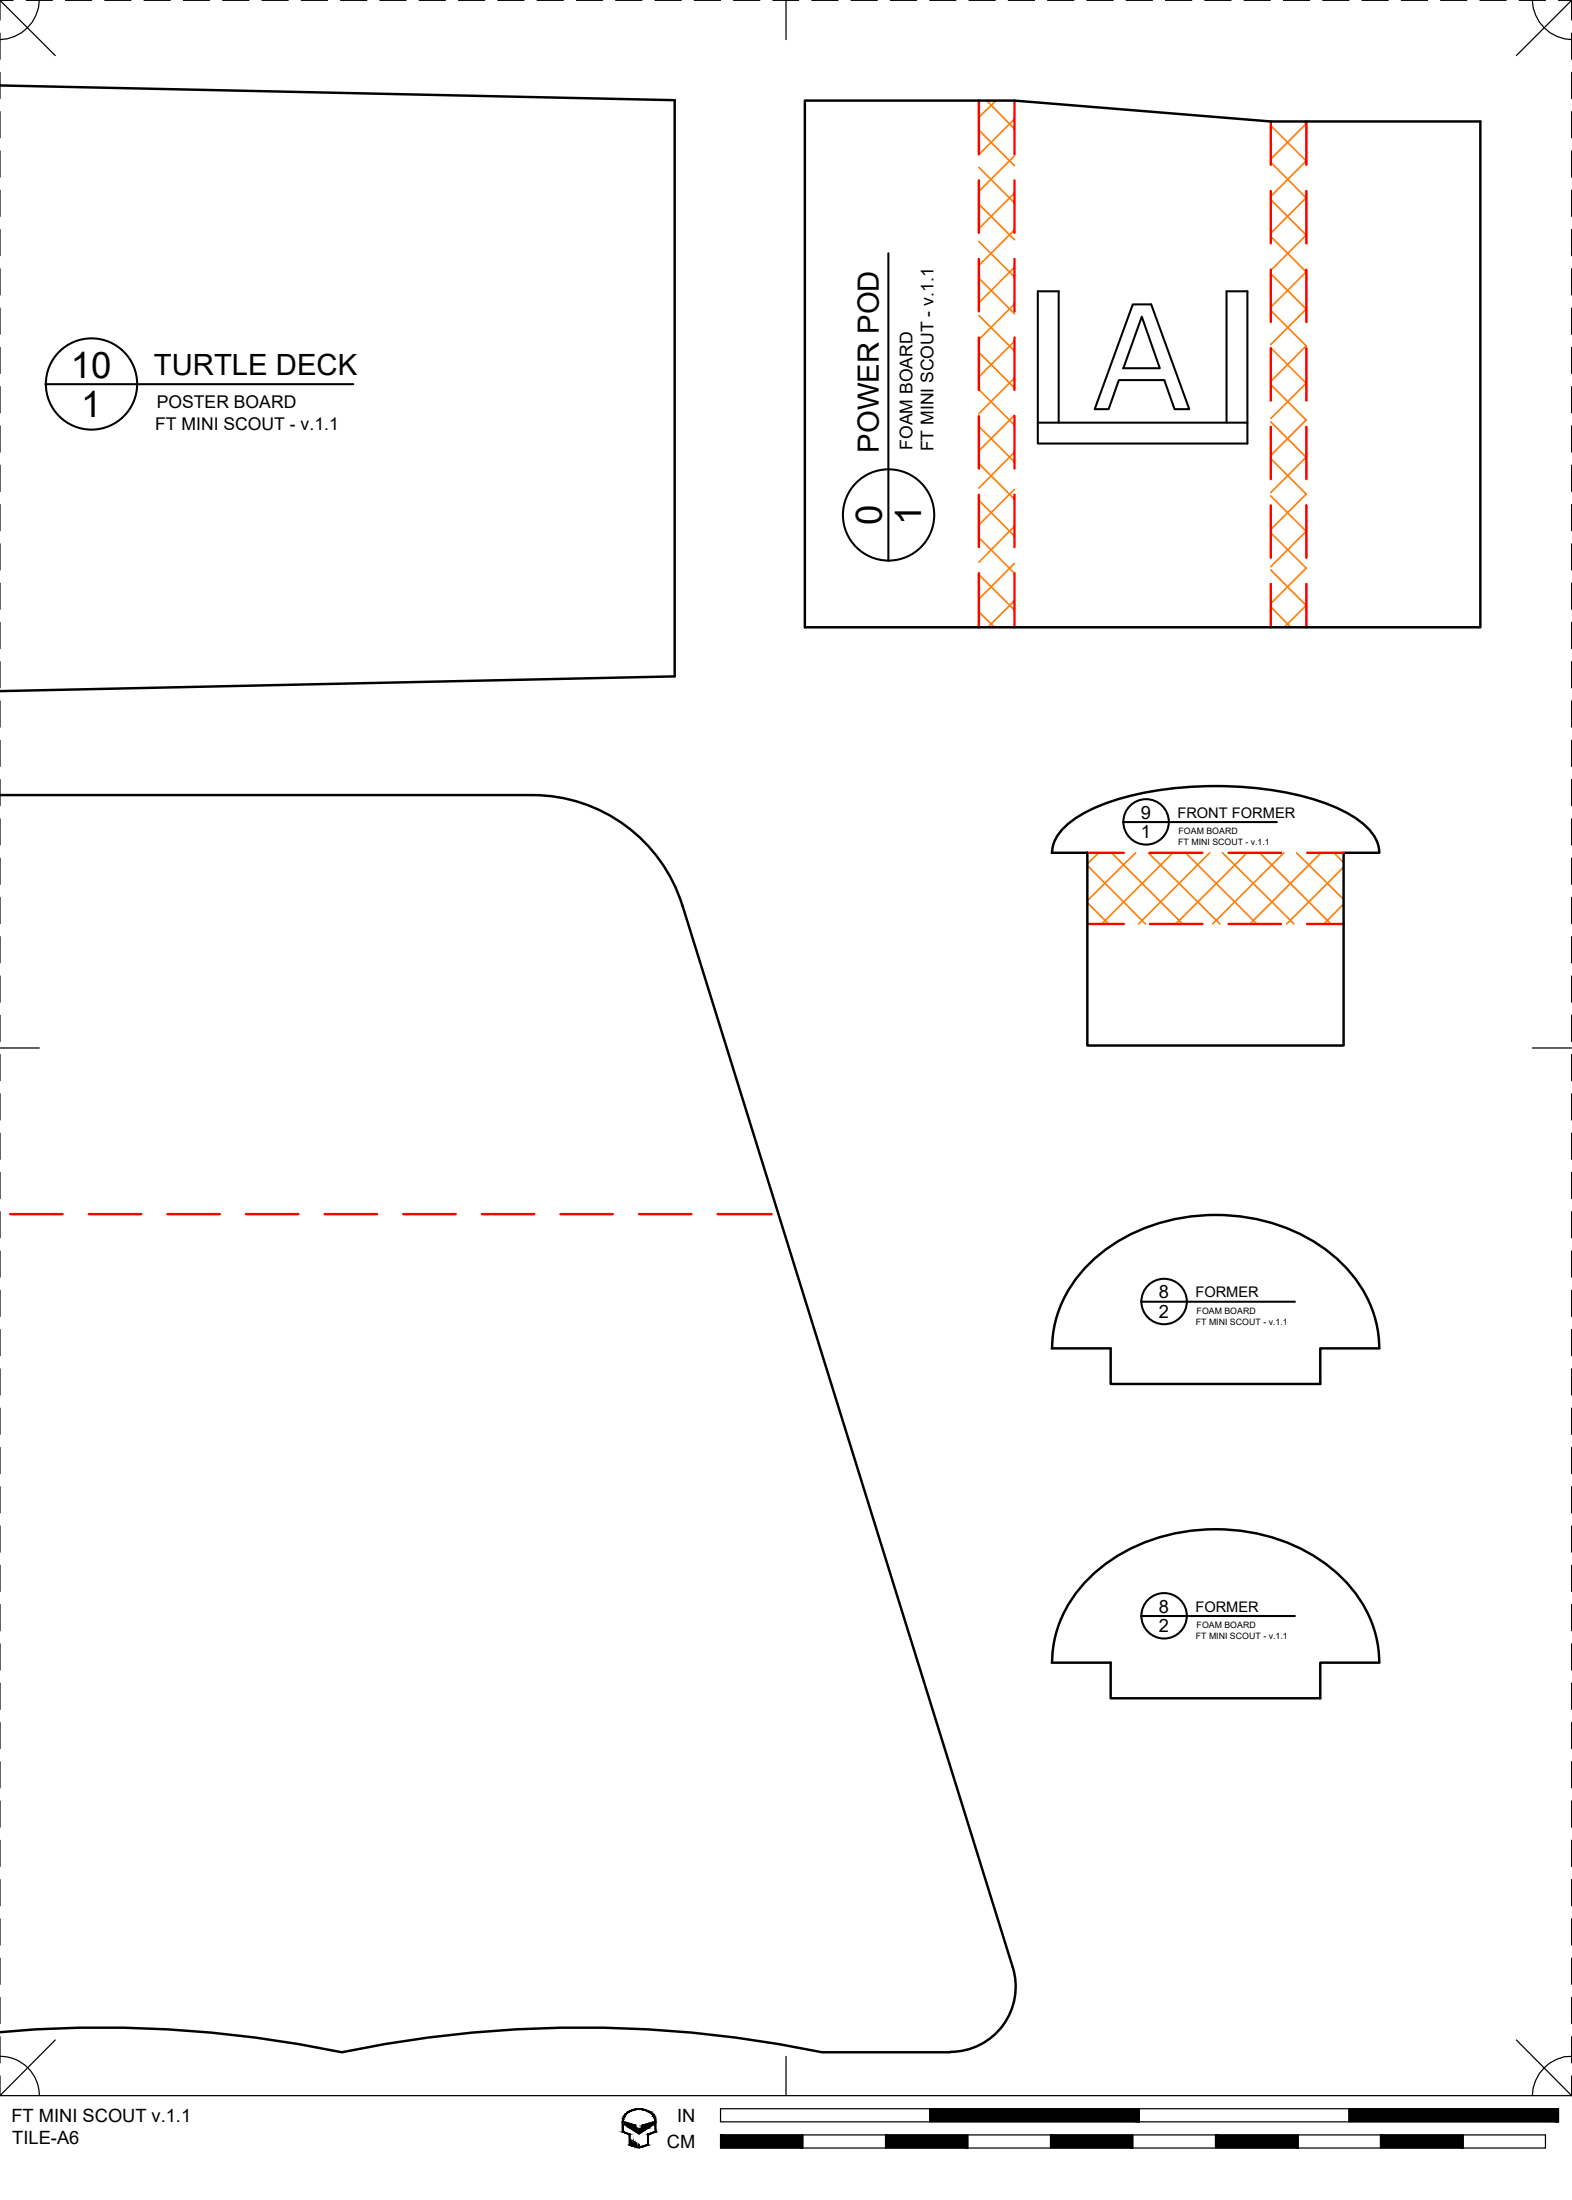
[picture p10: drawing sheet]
<svg xmlns="http://www.w3.org/2000/svg" width="190mm" height="267mm" viewBox="0 0 190 267" stroke-linecap="round" stroke-linejoin="round" font-family="sans-serif">
<!-- layer: 01 CUT -->
<path d="M0 10.4l81.8 1.7v69.9l-81.8 1.8M97.5 12.2h25.4l31.1 2.5h25.4v61.3h-81.9zM0 96.4h64.5M64.5 96.4a19 19 0 0 1 18.2 13.4M82.7 109.8l40 128.7M127.5 103.4a4.6 4.6 0 0 1 1.8-3.4 19 19 0 0 1 8-3.6 45.4 45.4 0 0 1 21.7 .4 14.7 14.7 0 0 1 7.1 4l.6 .8 .3 .9 .1 .9h-4.3v23.3h-31v-23.3h-4.3M127.5 163.4a14.9 14.9 0 0 1 6.5-11.9 23.3 23.3 0 0 1 26.7 0 15.1 15.1 0 0 1 6.4 12h-7.1v4.3h-25.4v-4.3h-7.1M127.5 201.6h7.1v4.3h25.4v-4.3h7.1M127.5 201.5a14.9 14.9 0 0 1 6.5-11.9 23.3 23.3 0 0 1 26.7 0 15.1 15.1 0 0 1 6.4 11.9M122.7 238.5a7.9 7.9 0 0 1-7.5 10.2M0 246.4a140.9 140.9 0 0 1 41.4 2.4 142.5 142.5 0 0 1 58.2 0h15.5" fill="none" stroke="#000" stroke-width=".3"/>
<!-- layer: 06 CAVITY -->
<g fill="none" stroke="#ff7f00" stroke-width=".2">
<path d="M118.6 15.8l4.3 4.3M119.6 12.2l3.3 3.4M120.7 12.2l-2.1 2M122.9 14.4l-4.3 4.3M122.9 18.9l-4.3 4.3M154 19.7l4.3 4.3M154 15.2l4.3 4.3M154.1 14.7l-.1 .1M158 14.7l.3 .3M158.3 15l-4.3 4.3M158.3 19.5l-4.3 4.3M118.6 38.2l4.3 4.4"/>
<path d="M118.6 33.7l4.3 4.3M118.6 29.3l4.3 4.3M118.6 24.7l4.3 4.4M118.6 20.3l4.3 4.3M122.9 23.4l-4.3 4.3M122.9 27.9l-4.3 4.3M122.9 32.4l-4.3 4.3M122.9 36.9l-4.3 4.3M154 37.6l4.3 4.4M154 33.2l4.3 4.3M154 28.7l4.3 4.3M154 24.2l4.3 4.3"/>
<path d="M158.3 32.9l-4.3 4.3M158.3 37.4l-4.3 4.4M158.3 24l-4.3 4.3M158.3 28.5l-4.3 4.3M118.6 56.2l4.3 4.3M118.6 51.7l4.3 4.3M118.6 47.2l4.3 4.3M118.6 42.7l4.3 4.3M122.9 41.4l-4.3 4.3M122.9 45.8l-4.3 4.3M122.9 50.3l-4.3 4.4M122.9 54.8l-4.3 4.4"/>
<path d="M122.9 59.3l-4.3 4.3M154 55.6l4.3 4.3M154 51.1l4.3 4.4M154 46.6l4.3 4.3M154 42.2l4.3 4.3M158.3 41.9l-4.3 4.3M158.3 46.4l-4.3 4.3M158.3 50.9l-4.3 4.3M158.3 55.4l-4.3 4.3M158.3 59.9l-4.3 4.3M118.6 74.2l1.9 1.8M118.6 69.6l4.3 4.4"/>
<path d="M118.6 65.2l4.3 4.3M118.6 60.7l4.3 4.3M122.9 63.8l-4.3 4.4M122.9 68.3l-4.3 4.3M122.9 72.8l-3.2 3.2M154 73.6l2.4 2.4M154 69.1l4.3 4.3M154 64.6l4.3 4.3M154 60.1l4.3 4.3M158.3 64.4l-4.3 4.3M158.3 68.9l-4.3 4.3M158.3 73.4l-2.7 2.6"/>
<path d="M131.8 109.4l2.5 2.6M131.8 104.9l7 7.1M133.2 103.4l-1.4 1.3M134.7 103.4l8.6 8.6M137.6 103.4l-5.8 5.8M139.2 103.4l8.6 8.6M142.1 103.4l-8.6 8.6M143.7 103.4l8.6 8.6M146.6 103.4l-8.6 8.6M148.1 103.4l8.7 8.6M151.1 103.4l-8.6 8.6M152.7 103.4l8.6 8.6"/>
<path d="M155.6 103.4l-8.7 8.6M157.1 103.4l5.7 5.6M160.1 103.4l-8.6 8.6M161.6 103.4l1.2 1.2M162.8 105.1l-6.9 6.9M162.8 109.6l-2.4 2.4"/>
</g>
<!-- layer: 02 SCORE -->
<g fill="none" stroke="#f00" stroke-width=".3">
<path d="M118.6 12.2v6.5M122.9 12.2v6.5M154 14.7v5.3M158.3 14.7v5.3M118.6 21.9v6.3M118.6 31.4v6.3M122.9 21.9v6.3M122.9 31.4v6.3M154 23.2v6.3M154 32.7v6.3M158.3 23.2v6.3M158.3 32.7v6.3"/>
<path d="M118.6 40.9v6.4M118.6 50.4v6.4M118.6 60v6.3M122.9 40.9v6.4M122.9 50.4v6.4M122.9 60v6.3M154 42.2v6.4M154 51.7v6.4M158.3 42.2v6.4M158.3 51.7v6.4M118.6 69.5v6.5M122.9 69.5v6.5"/>
<path d="M154 61.3v6.3M154 70.8v5.2M158.3 61.3v6.3M158.3 70.8v5.2M131.8 112h4.4M131.8 103.4h4.4M139.4 112h6.3M139.4 103.4h6.3M148.9 112h6.3M148.9 103.4h6.3M158.4 112h4.4M158.4 103.4h4.4"/>
<path d="M1.2 147.2h6.4M10.8 147.2h6.3M20.3 147.2h6.3M29.8 147.2h6.4M39.3 147.2h6.4M48.9 147.2h6.3M58.4 147.2h6.3M67.9 147.2h6.4M77.4 147.2h6.4M87 147.2h6.5"/>
</g>
<!-- layer: 23 NOTES -->
<g fill="none" stroke="#000" stroke-width=".25">
<path d="M107.7 30.7v37.3M137.3 36.9h2.2l4.6 12.7h-1.8l-1.2-3.5h-5.5l-1.3 3.5h-1.6zM138.4 38.4l2.1 6.2h-4.4zM5.5 46.6h37.3M125.8 51.2h25.4M128.3 51.2v-15.9h-2.5v18.5h25.4v-18.5h-2.6v15.9M136.1 99.7h18.6M138.3 157.8h18.6M138.3 195.9h18.6"/>
<circle cx="11.1" cy="46.6" r="5.5"/>
<circle cx="107.7" cy="62.4" r="5.5"/>
<circle cx="138.9" cy="99.6" r="2.75"/>
<circle cx="141.1" cy="157.8" r="2.75"/>
<circle cx="141.1" cy="195.9" r="2.75"/>
</g>
<!-- layer: 22 TILED -->
<g fill="#000" stroke="#000" stroke-width=".12">
<path d="M75.7 257.2l1.1 .4h-1.1zM76.4 258h2.1l-1.1 .7zM77 255.6h.8zM78 257.6l1.2-.4v.4zM77 260.3h.8l-.4 .1z"/>
<path d="M75.4 257.2l.1 1.2v-1.2zM75.4 257.2l.1 1.2h-.1z"/>
<path d="M75.4 258.4l.3 .1zM75.4 258.4l.3 .1z"/>
<path d="M75.5 256.9h.1zM75.5 256.9h.1z"/>
<path d="M75.5 256.9v.3l.1-.3zM75.5 256.9v.3h-.1z"/>
<path d="M75.6 256.6v.3l.1-.3zM75.6 256.6v.3h-.1z"/>
<path d="M75.6 256.6h.1zM75.6 256.6h.1z"/>
<path d="M75.4 258.5l1 .2-.7-.2zM75.4 258.5l1 .2h-.3z"/>
<path d="M75.7 256.4v.2l.1-.2zM75.7 256.4v.2h-.1z"/>
<path d="M75.8 256.3v.1l.1-.1zM75.8 256.3v.1h-.1z"/>
<path d="M75.9 256.2v.1l.1-.1zM75.8 256.3l.1-.1v.1z"/>
<path d="M76 256.1v.1l.2-.1zM76 256.1v.1h-.1z"/>
<path d="M76.1 256l.1 .1 .1-.1zM76.1 256l.1 .1h-.2z"/>
<path d="M76.1 258.7l.3 .1zM76.1 258.7l.3 .1z"/>
<path d="M76.3 258.8l.1 1.2v-1.2zM76.3 258.8l.1 1.2h-.1z"/>
<path d="M76.3 255.9v.1l.2-.1zM76.1 256l.2-.1v.1z"/>
<path d="M76.4 255.9h.2zM76.3 255.9h.2z"/>
<path d="M76.5 259.5l.1 .5v-.5zM76.5 259.5l.1 .5h-.1z"/>
<path d="M75.7 257.6h1.3zM75.7 257.6h1.3z"/>
<path d="M76.6 255.8v.1l.3-.1zM76.4 255.9l.2-.1v.1z"/>
<path d="M76.8 259.6l.1 .5v-.5zM76.8 259.6l.1 .5h-.1z"/>
<path d="M75.8 257.6l1.2 .2v-.2zM75.8 257.6l1.2 .2h-.9z"/>
<path d="M76.1 257.8l1.1 .2-.2-.2zM76.1 257.8l1.1 .2h-.8z"/>
<path d="M76.6 255.7h.5zM76.6 255.7l.3 .1h-.3z"/>
<path d="M77 259.8l.1 .4v-.4zM77 259.8l.1 .4h-.1z"/>
<path d="M76.7 255.7h.5zM76.6 255.7h.5z"/>
<path d="M77.3 260l.1 .2v-.2zM77.3 260l.1 .2h-.1z"/>
<path d="M77 255.6l1.1 .1-.3-.1zM76.7 255.7l.3-.1 1.1 .1z"/>
<path d="M77.6 255.7h.6zM77.6 255.7h.6z"/>
<path d="M77.7 255.7l.6 .1zM77.7 255.7l.6 .1z"/>
<path d="M78 255.8l.5 .1zM78 255.8l.5 .1z"/>
<path d="M78.3 255.9h.2zM78.3 255.9h.2z"/>
<path d="M78.3 255.9l.5 .1zM78.3 255.9l.5 .1z"/>
<path d="M78.5 258.8l.1 1.2v-1.2zM78.5 258.8l.1 1.2h-.1z"/>
<path d="M78.6 256l.3 .1-.1-.1zM78.6 256l.3 .1h-.2z"/>
<path d="M78.5 258.7l.1 .1 .2-.1zM78.5 258.7l.1 .1h-.1z"/>
<path d="M77.8 257.8l.7 .2 .3-.2zM77.8 257.8l.7 .2h-.9z"/>
<path d="M78.7 256.1l.3 .1-.1-.1zM78.7 256.1l.3 .1z"/>
<path d="M78.9 256.2l.2 .1zM78.9 256.2l.2 .1z"/>
<path d="M77.8 257.6l1 .2 .3-.2zM77.8 257.6l1 .2h-1z"/>
<path d="M79 256.3l.2 .1-.1-.1zM79 256.3l.2 .1z"/>
<path d="M79.1 256.4l.2 .2-.1-.2zM79.1 256.4l.2 .2h-.1z"/>
<path d="M78 257.6h1.2zM77.8 257.6h1.3z"/>
<path d="M79.2 256.6h.1zM79.2 256.6h.1z"/>
<path d="M79.2 256.6l.2 .3-.1-.3zM79.2 256.6l.2 .3h-.1z"/>
<path d="M79.3 256.9h.1zM79.3 256.9h.1z"/>
<path d="M79.3 256.9l.2 .3-.1-.3zM79.3 256.9l.2 .3h-.1z"/>
<path d="M79.4 257.2l.1 1.2v-1.2zM79.4 257.2l.1 1.2h-.1z"/>
<path d="M79.4 258.4l.1 .1zM79.2 258.5h.3z"/>
<path d="M78.8 258.7l.7-.2h-.3zM78.5 258.7l.7-.2-.4 .2z"/>
<path d="M87.3 258.8l10 1.6v-1.6zM87.3 258.8l10 1.6h-10z"/>
<path d="M107.3 258.8l10 1.6v-1.6zM107.3 258.8l10 1.6h-10z"/>
<path d="M127.3 258.8l10 1.6v-1.6zM127.3 258.8l10 1.6h-10z"/>
<path d="M112.7 255.6l25.4 1.6v-1.6zM112.7 255.6l25.4 1.6h-25.4z"/>
<path d="M147.3 258.8l10 1.6v-1.6zM147.3 258.8l10 1.6h-10z"/>
<path d="M167.3 258.8l10 1.6v-1.6zM167.3 258.8l10 1.6h-10z"/>
<path d="M163.5 255.6l25.4 1.6v-1.6zM163.5 255.6l25.4 1.6h-25.4z"/>
<path d="M76.3 260h.1zM76.3 260h.1z"/>
<path d="M76.5 260h.1zM76.5 260h.1z"/>
<path d="M76.3 260h.2zM76.3 260h.2z"/>
<path d="M76.3 260l.3 .1zM76.3 260l.3 .1zM76.3 260.1h.3zM76.3 260.1h.3z"/>
<path d="M76.3 260.1h.3zM76.3 260.1h.3z"/>
<path d="M76.3 260.1h.5zM76.3 260.1h.5z"/>
<path d="M76.8 260.1h.1zM76.8 260.1h.1z"/>
<path d="M76.4 260.1l.5 .1zM76.4 260.1l.5 .1z"/>
<path d="M76.5 260.2h.5zM76.5 260.2h.5z"/>
<path d="M77 260.2h.1zM77 260.2h.1z"/>
<path d="M76.7 260.2h.4zM76.7 260.2h.4z"/>
<path d="M76.8 260.2l.5 .1zM76.8 260.2l.5 .1z"/>
<path d="M77.3 260.2l.1 .1zM77.3 260.2l.1 .1z"/>
<path d="M76.9 260.3h.5zM76.9 260.3h.5z"/>
<path d="M77.5 260.3h.4zM77.4 260.3h.4z"/>
<path d="M78.5 260l.1 .1zM78.2 260.1h.4z"/>
<path d="M77.9 260.3l.7-.2h-.4zM77.5 260.3l.7-.2-.3 .2z"/>
</g>
<g fill="none" stroke="#000" stroke-width=".15">
<path d="M0 0h1.6M0 0v2.4M0 4v3.2M0 8.8v3.1M0 13.5v3.2M0 18.3v3.2M0 0l6.7 6.7M3.2 0h3.2M4.8 0a4.9 4.9 0 0 1-4.8 4.8M7.9 0h3.2M12.7 0h3.2M17.5 0h3.1"/>
<path d="M22.2 0h3.2M27 0h3.2M31.8 0h3.1M36.5 0h3.2M41.3 0h3.2M46 0h3.2M50.8 0h3.2M55.6 0h3.1M60.3 0h3.2M65.1 0h3.2M69.9 0h3.1M74.6 0h3.2"/>
<path d="M79.4 0h3.2M84.1 0h3.2M88.9 0h3.2M93.7 0h3.1M95.3 0v4.8M98.4 0h3.2M103.1 0h3.2M107.9 0h3.2M112.7 0h3.1M117.4 0h3.2M122.2 0h3.2M127 0h3.1"/>
<path d="M131.7 0h3.2M136.5 0h3.2M141.2 0h3.2M146 0h3.2M150.8 0h3.1M155.5 0h3.2M160.3 0h3.2M165.1 0h3.1M169.8 0h3.2M174.6 0h3.2M179.3 0h3.2M184.1 0h3.2"/>
<path d="M185.7 0a4.9 4.9 0 0 0 4.8 4.8M188.9 0h1.6M190.5 0v2.4M190.5 4v3.2M190.5 8.8v3.1M190.5 13.5v3.2M190.5 18.3v3.2M190.5 0l-6.7 6.7M0 23.1v3.1M0 27.8v3.2M0 32.6v3.2M0 37.3v3.2"/>
<path d="M190.5 23.1v3.1M190.5 27.8v3.2M190.5 32.6v3.2M190.5 37.3v3.2M0 42.1v3.2M0 46.9v3.1M0 51.6v3.2M0 56.4v3.2M190.5 42.1v3.2M190.5 46.9v3.1M190.5 51.6v3.2M190.5 56.4v3.2"/>
<path d="M0 61.2v3.1M0 65.9v3.2M0 70.7v3.2M0 75.4v3.2M190.5 61.2v3.1M190.5 65.9v3.2M190.5 70.7v3.2M190.5 75.4v3.2M0 80.2v3.2M0 85v3.1M0 89.7v3.2M0 94.5v3.2"/>
<path d="M0 99.3v3.1M190.5 80.2v3.2M190.5 85v3.1M190.5 89.7v3.2M190.5 94.5v3.2M190.5 99.3v3.1M0 104v3.2M0 108.8v3.2M0 113.6v3.1M0 118.3v3.2M190.5 104v3.2M190.5 108.8v3.2"/>
<path d="M190.5 113.6v3.1M190.5 118.3v3.2M0 127h4.8M0 123.1v3.2M0 127.8v3.2M0 132.6v3.2M0 137.4v3.1M185.7 127h4.8M190.5 123.1v3.2M190.5 127.8v3.2M190.5 132.6v3.2M190.5 137.4v3.1"/>
<path d="M0 142.1v3.2M0 146.9v3.2M0 151.7v3.1M0 156.4v3.2M190.5 142.1v3.2M190.5 146.9v3.2M190.5 151.7v3.1M190.5 156.4v3.2M0 161.2v3.2M0 165.9v3.2M0 170.7v3.2M0 175.5v3.1"/>
<path d="M190.5 161.2v3.2M190.5 165.9v3.2M190.5 170.7v3.2M190.5 175.5v3.1M0 180.2v3.2M0 185v3.2M0 189.8v3.1M0 194.5v3.2M0 199.3v3.2M190.5 180.2v3.2M190.5 185v3.2M190.5 189.8v3.1"/>
<path d="M190.5 194.5v3.2M190.5 199.3v3.2M0 204v3.2M0 208.8v3.2M0 213.6v3.1M0 218.3v3.2M190.5 204v3.2M190.5 208.8v3.2M190.5 213.6v3.1M190.5 218.3v3.2M0 223.1v3.2M0 227.9v3.1"/>
<path d="M0 232.6v3.2M0 237.4v3.2M190.5 223.1v3.2M190.5 227.9v3.1M190.5 232.6v3.2M190.5 237.4v3.2M0 242.1v3.2M0 246.9v3.2M0 251.7v2.3M0 254h190.5M0 249.3a4.7 4.7 0 0 1 4.8 4.7M6.7 247.3l-6.7 6.7"/>
<path d="M87.3 255.6h101.6v1.6h-101.6zM87.3 258.8h100v1.6h-100zM95.3 249.3v4.7M97.3 258.8v1.6M107.3 258.8v1.6M112.7 255.6v1.6M117.3 258.8v1.6M127.3 258.8v1.6M137.3 258.8v1.6M138.1 255.6v1.6M147.3 258.8v1.6M157.3 258.8v1.6"/>
<path d="M163.5 255.6v1.6M167.3 258.8v1.6M177.3 258.8v1.6M183.8 247.3l6.7 6.7M190.5 249.3a4.8 4.8 0 0 0-4.8 4.7M190.5 242.1v3.2M190.5 246.9v3.2M190.5 251.7v2.3"/>
</g>
<path d="M75.5 257.2v1.2l.9 .3v1.3h.1v-.5h.1v.6h.2v-.5h.1v.6h.1v-.4h.1v.4l.2 .1v-.3h.1v.3l1.1-.3v-1.3l.9-.3v-1.2M75.6 257.1a1.73 1.73 0 0 1 1.9-1.4 1.73 1.73 0 0 1 1.9 1.4M75.7 257.2l1.3 .4v.2l.2 .2h.4l.2-.2v-.2l1.4-.4v.4l-1.8 1.1-1.7-1.1zM75.8 256.3a2.43 2.43 0 0 1 3.5 .3l.2 .6v1.3l-.9 .3v1.3l-1.2 .3-1.1-.3v-1.3l-.9-.3a2.64 2.64 0 0 1 .4-2.2z" fill="none" stroke="#000" stroke-width=".12"/>
<g font-size="4.4">
<text x="8.6" y="45.8">10</text>
<text x="9.8" y="50.5">1</text>
<text x="106.9" y="63.7" transform="rotate(-90 106.9 63.7)">0</text>
<text x="111.6" y="63.7" transform="rotate(-90 111.6 63.7)">1</text>
</g>
<g font-size="3.5">
<text x="18.7" y="45.5">TURTLE DECK</text>
<text x="106.5" y="54.9" transform="rotate(-90 106.5 54.9)">POWER POD</text>
</g>
<g font-size="2.2">
<text x="138.3" y="99.3">9</text>
<text x="138.3" y="101.6">1</text>
<text x="140.4" y="157.4">8</text>
<text x="140.4" y="159.8">2</text>
<text x="140.4" y="195.5">8</text>
<text x="140.4" y="197.9">2</text>
<text x="1.4" y="257.2">FT MINI SCOUT v.1.1</text>
<text x="82.1" y="257.2">IN</text>
<text x="1.5" y="259.9">TILE-A6</text>
<text x="80.8" y="260.4">CM</text>
</g>
<g font-size="2.1">
<text x="18.8" y="52.1">FT MINI SCOUT - v.1.1</text>
<text x="19" y="49.5">POSTER BOARD</text>
<text x="110.6" y="54.5" transform="rotate(-90 110.6 54.5)">FOAM BOARD</text>
<text x="113.1" y="54.7" transform="rotate(-90 113.1 54.7)">FT MINI SCOUT - v.1.1</text>
</g>
<g font-size="1.8">
<text x="142.7" y="99.1">FRONT FORMER</text>
<text x="144.9" y="157.3">FORMER</text>
<text x="144.9" y="195.4">FORMER</text>
</g>
<g font-size="1.1">
<text x="142.8" y="101.1">FOAM BOARD</text>
<text x="142.8" y="102.4">FT MINI SCOUT - v.1.1</text>
<text x="144.9" y="160.6">FT MINI SCOUT - v.1.1</text>
<text x="145" y="159.3">FOAM BOARD</text>
<text x="145" y="197.4">FOAM BOARD</text>
<text x="144.9" y="198.7">FT MINI SCOUT - v.1.1</text>
</g>
</svg>
